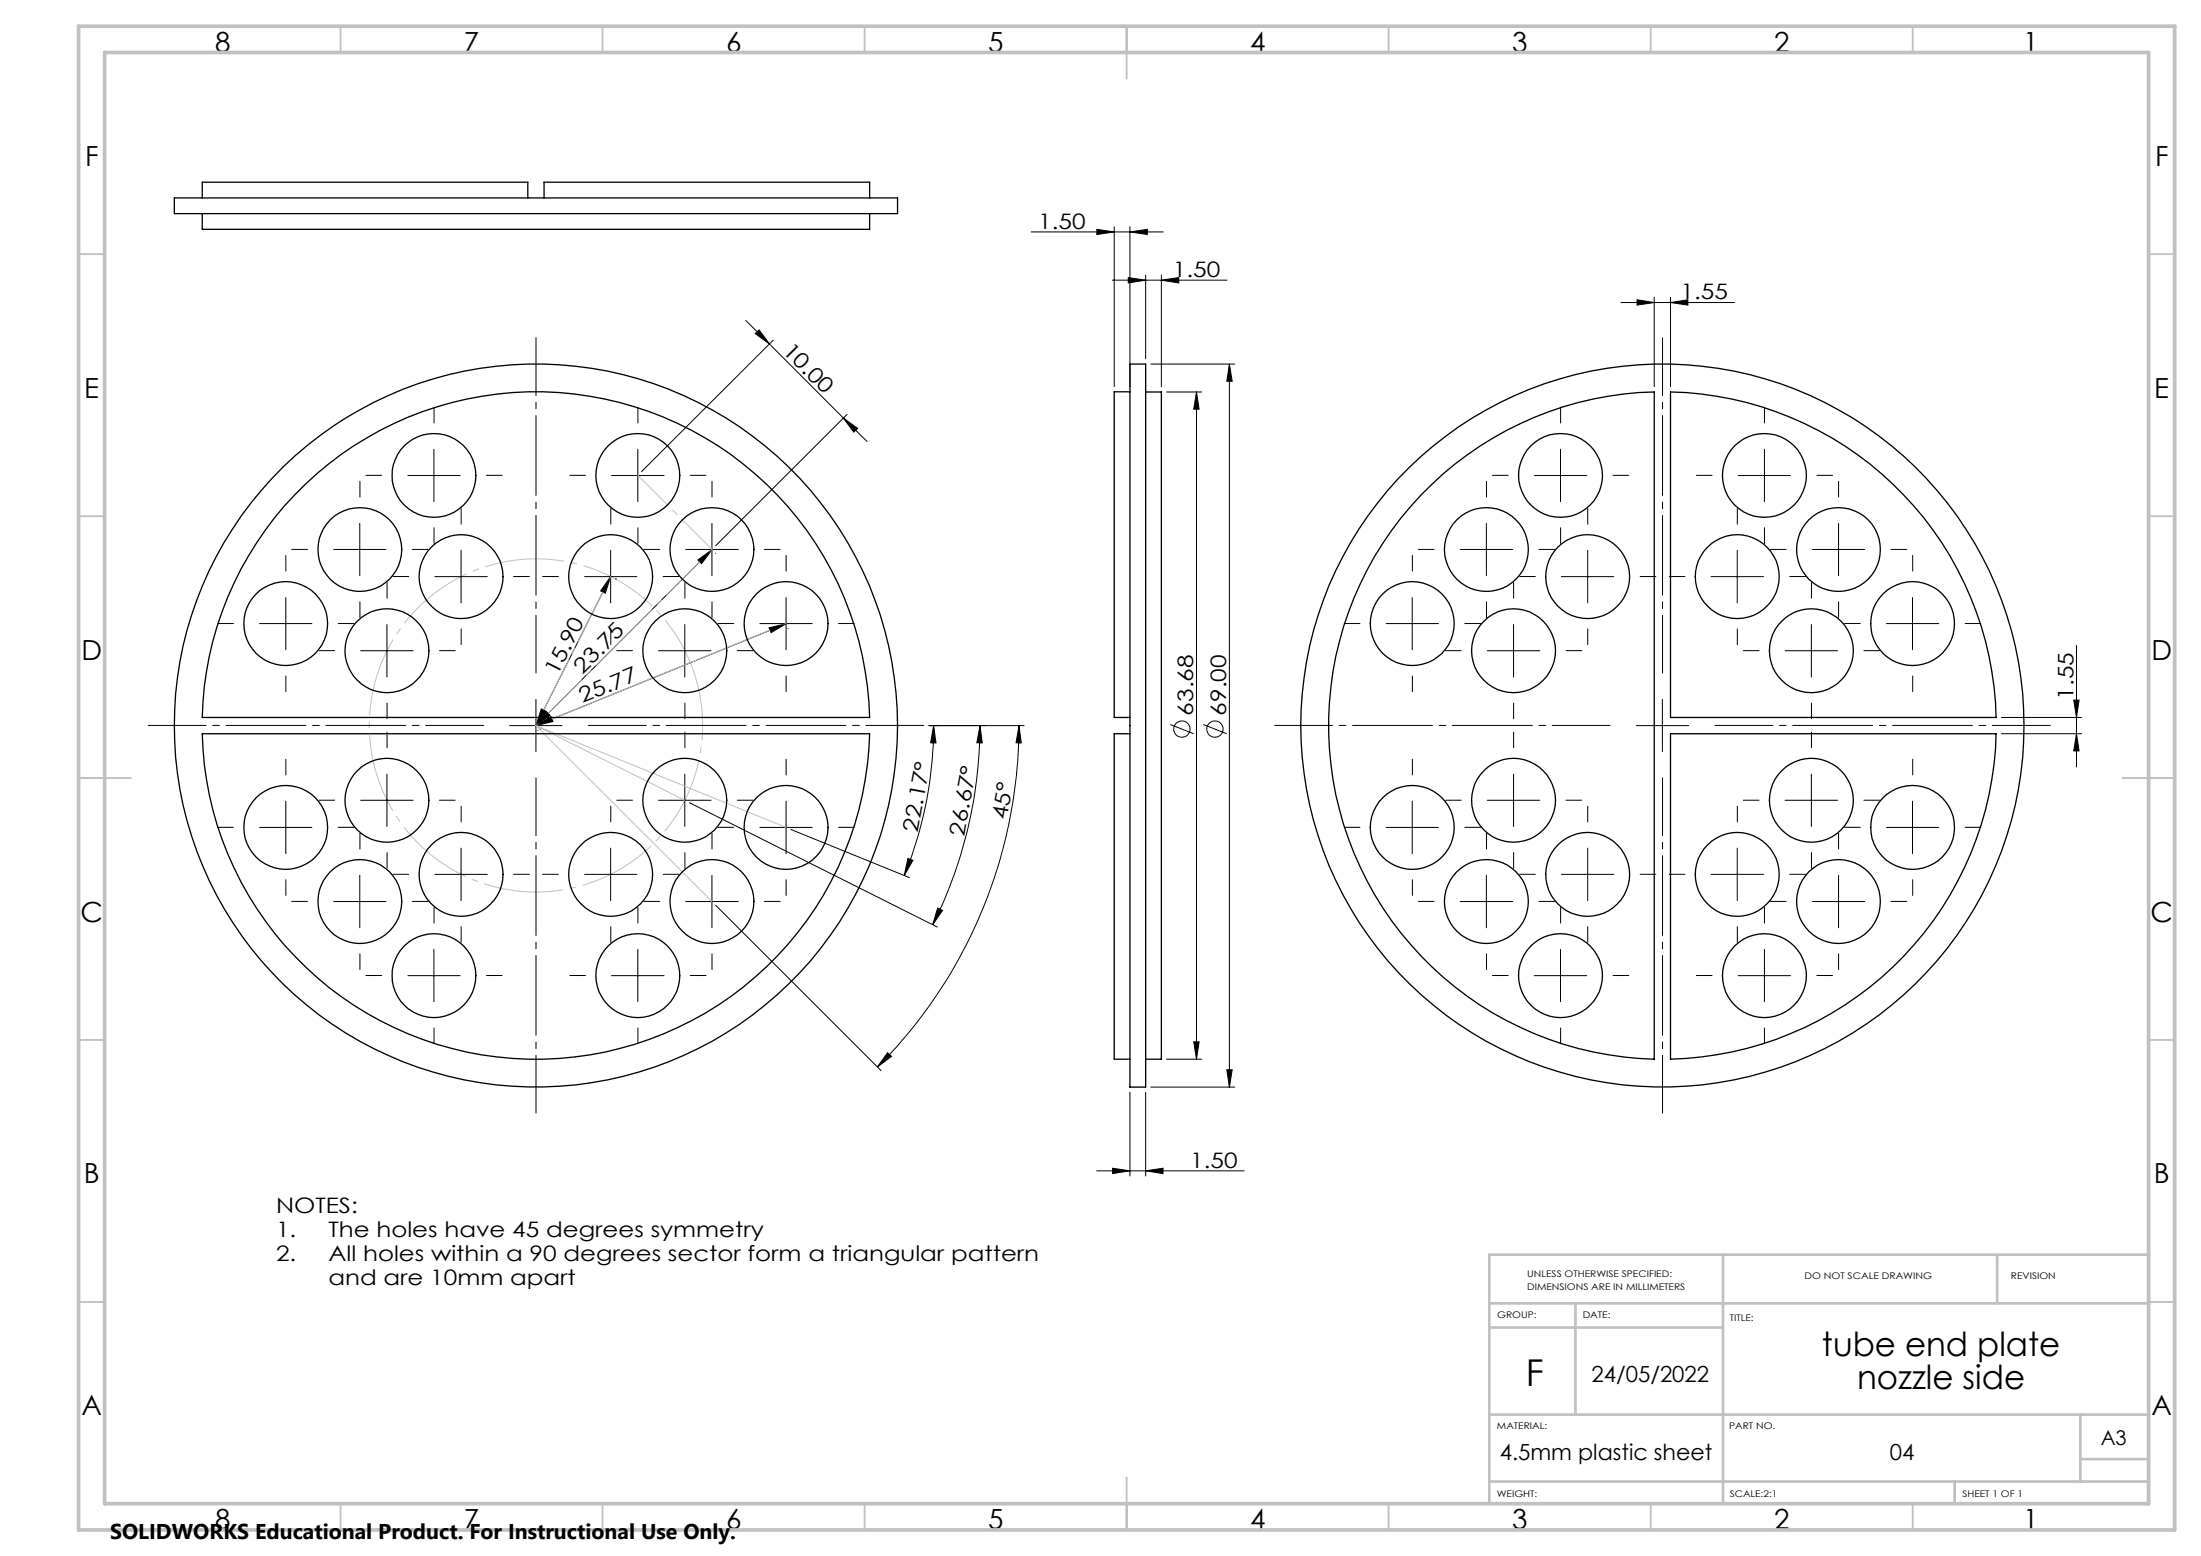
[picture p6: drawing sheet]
<svg xmlns="http://www.w3.org/2000/svg" width="420mm" height="297mm" viewBox="0 0 420 297" stroke-linecap="round" stroke-linejoin="round" font-family="sans-serif">
<g fill="none" stroke="#000" stroke-width=".19">
<path d="M196.8 44.3h25.2M209.3 43.8l3.3 .5-3.3 .5zM212.3 53.5h21.8M212.6 43.3v30.5M215.3 53l3.3 .5-3.3 .5zM215.6 44.3l3.3-.5v1zM215.6 43.3v30.5M218.6 52.5v16M221.6 53.5l3.3-.5v1zM221.6 52.5v21.3M309.3 57.7h21.7M312.4 57.2l3.3 .5-3.3 .5z"/>
<path d="M315.7 56.7v17.1M318.8 57.7l3.3-.5v1zM318.8 56.7v17.1M142.3 61.2l4.5 4.4M144.1 63.7l.8-.7 1.9 2.6zM146.8 65.6l14.1 14.2M147.5 64.9l-25.1 25.1M160.9 79.8l4.6 4.5M160.9 79.8l2.8 2-.8 .7zM161.6 79.1l-25 25.1M219.6 69.5h16M222.6 74.8h6.7"/>
<path d="M228.3 74.8v127.4M228.3 74.8l.5 3.3h-1zM234.6 69.5l.5 3.3h-1zM234.6 69.5v138M68.7 99.9v10M77.8 90.8h10M82.8 85.8v9.9M116.7 90.8h10M121.7 85.8v9.9M135.9 99.9v10M283.6 99.9v10M292.8 90.8h10"/>
<path d="M297.8 85.8v9.9M331.7 90.8h10M336.7 85.8v9.9M350.8 99.9v10M49.5 119h10M54.5 114v10M63.7 104.9h10M73.8 119.2v10M83 110.1h10M88 105.1v10M111.5 110.1h10M116.5 110.1l-1 3.1-.9-.4z"/>
<path d="M116.5 105.1v10M116.5 110.1l-14.2 28.4M117.4 110.5h.1M130.7 119.2v10M130.8 104.9h10.1M133.2 106.9l2.7-2-2 2.7zM135.9 104.9l-33.6 33.6M136.6 105.6h.1M145 119h10M146.8 119.8l3.2-.7-2.9 1.7zM150 114v10M150 119.1l-47.7 19.4"/>
<path d="M150.4 120h.1M264.5 119h10M269.5 114v10M278.6 104.9h10M288.8 119.2v10M298 110.1h9.9M303 105.1v10M326.5 110.1h10M331.5 105.1v10M345.7 119.2v10M345.8 104.9h10M360 119h10"/>
<path d="M364.9 114v10M68.8 124.2h10M97.3 138.5h9.9M102.3 138.5l2.8-1.7 .4 .9zM102.3 133.5v10M102.6 139.4h.1M103 139.2h.1M103.2 138.9h.1M103.3 135.3l.9 .5-1.9 2.7zM104.2 135.8l.8 .7-2.7 2zM125.7 124.2h10M177.3 138.5h18.1"/>
<path d="M178.2 138.5l.4 3.3h-1zM178.2 138.5a74.6 74.6 0 0 1-5.7 28.6M187 138.5l.4 3.3h-1zM187 138.5a84.7 84.7 0 0 1-9 38M194.5 138.5l.4 3.3h-1zM194.5 138.5a92.1 92.1 0 0 1-27.1 65.2M223.3 138.3l4.5 1.7M229.6 138.3l4.5 1.7M283.8 124.2h10M312.2 138.5h10M317.2 133.5v10M340.6 124.2h10.1"/>
<path d="M381.9 136.9h15.3M395.7 133.6h1l-.5 3.3zM396.2 123.2v23.2M49.5 157.9h10M54.5 152.9v10M68.8 152.7h10M73.8 147.8v10M125.7 152.7h10M130.7 147.8v10M131.6 153.2l47.3 23.7M145 157.9h10M150 152.9v10"/>
<path d="M150.9 158.3l22.6 9.2M264.5 157.9h10M269.5 152.9v10M283.8 152.7h10M288.8 147.8v10M340.6 152.7h10.1M345.7 147.8v10M360 157.9h10M364.9 152.9v10M381.9 140h15.3M396.2 140l.5 3.3h-1zM63.7 172.1h10"/>
<path d="M68.7 167.1v10M83 166.9h10M88 161.9v10M111.5 166.9h10M116.5 161.9v10M130.8 172.1h10.1M135.9 167.1v10M136.6 172.8l31.5 31.6M173.2 163.9l1 .3-1.7 2.9zM178.9 173.3l.9 .5-1.8 2.7zM278.6 172.1h10M283.6 167.1v10"/>
<path d="M298 166.9h9.9M303 161.9v10M326.5 166.9h10M331.5 161.9v10M345.8 172.1h10M350.8 167.1v10M77.8 186.2h10M82.8 181.2v10M116.7 186.2h10M121.7 181.2v10M227.8 198.9h1l-.5 3.3zM292.8 186.2h10"/>
<path d="M297.8 181.2v10M331.7 186.2h10M336.7 181.2v10M169.4 200.9l.7 .7-2.7 2.1zM215.6 208.5v16M218.6 208.5v16M219.6 207.5h16M222.6 202.2h6.7M234.1 204.2h1l-.5 3.3zM209.3 223.5h28.1M212.3 223l3.3 .5-3.3 .5zM218.6 223.5l3.3-.5v1z"/>
<circle cx="225.5" cy="139.2" r="1.55"/>
<circle cx="231.8" cy="139.2" r="1.55"/>
</g>
<path d="M132.7 129.2a31.8 31.8 0 0 0-53.3-12.8 31.8 31.8 0 0 0 14.6 52.8 31.8 31.8 0 0 0 39.1-38.4l-.4-1.6" fill="none" stroke="#c0c0c0" stroke-width=".19" stroke-dasharray="15.2 1.3 1.3 1.3" stroke-dashoffset="3" stroke-linecap="butt"/>
<path d="M92.3 138.5h-64M102.3 128.5v-64M112.3 138.5h64M307.2 138.5h-64M317.2 128.5v-64M327.2 138.5h64M102.3 148.5v64M317.2 148.5v64" fill="none" stroke="#000" stroke-width=".19" stroke-dasharray="15.2 1.3 1.3 1.3" stroke-dashoffset="4.2"/>
<g fill="none" stroke="#000" stroke-width=".19" stroke-dasharray="15.2 1.3 1.3 1.3">
<path d="M68.7 94.9v-3M72.8 90.7h-3M82.8 80.7v-3M92.8 90.7h3M111.7 90.7h-3M121.7 80.7v-3M131.7 90.7h3M135.9 94.9v-3M283.7 94.9v-3M287.8 90.7h-3M297.8 80.7v-3M307.8 90.7h3"/>
<path d="M326.7 90.7h-3M336.7 80.7v-3M346.7 90.7h3M350.8 94.9v-3M44.5 119h-3M54.5 109v-3M58.7 104.9h-3M64.5 119h3M68.7 114.9v3M73.9 114.2v-3M78 110h-3M78.7 104.9h3"/>
<path d="M82.8 100.7v3M88 100v-3M98 110h3M106.5 110h-3M116.5 100v-3M121.7 100.7v3M125.9 104.9h-3M126.5 110h3M130.7 114.2v-3M135.9 114.9v3M140 119h-3M145.9 104.9h3"/>
<path d="M150 109v-3M160 119h3M259.5 119h-3M269.5 109v-3M273.7 104.9h-3M279.5 119h3M283.7 114.9v3M288.8 114.2v-3M293 110h-3M293.7 104.9h3M297.8 100.7v3M303 100v-3"/>
<path d="M313 110h3M321.5 110h-3M331.5 100v-3M336.7 100.7v3M340.8 104.9h-3M341.5 110h3M345.7 114.2v-3M350.8 114.9v3M355 119h-3M360.8 104.9h3M365 109v-3M375 119h3"/>
<path d="M54.5 129v3M63.9 124.2h-3M73.9 134.2v3M83.9 124.2h3M88 120v3M116.5 120v3M120.7 124.2h-3M130.7 134.2v3M140.7 124.2h3M150 129v3M269.5 129v3M278.8 124.2h-3"/>
<path d="M288.8 134.2v3M298.8 124.2h3M303 120v3M331.5 120v3M335.7 124.2h-3M345.7 134.2v3M355.7 124.2h3M365 129v3M44.5 157.9h-3M54.5 147.9v-3M63.9 152.7h-3M64.5 157.9h3"/>
<path d="M73.9 142.7v-3M83.9 152.7h3M88 156.9v-3M116.5 156.9v-3M120.7 152.7h-3M130.7 142.7v-3M140 157.9h-3M140.7 152.7h3M150 147.9v-3M160 157.9h3M259.5 157.9h-3M269.5 147.9v-3"/>
<path d="M278.8 152.7h-3M279.5 157.9h3M288.8 142.7v-3M298.8 152.7h3M303 156.9v-3M331.5 156.9v-3M335.7 152.7h-3M345.7 142.7v-3M355 157.9h-3M355.7 152.7h3M365 147.9v-3M375 157.9h3"/>
<path d="M54.5 167.9v3M58.7 172.1h-3M68.7 162.1v-3M73.9 162.7v3M78 166.9h-3M78.7 172.1h3M82.8 176.2v-3M88 176.9v3M98 166.9h3M106.5 166.9h-3M116.5 176.9v3M121.7 176.2v-3"/>
<path d="M125.9 172.1h-3M126.5 166.9h3M130.7 162.7v3M135.9 162.1v-3M145.9 172.1h3M150 167.9v3M269.5 167.9v3M273.7 172.1h-3M283.7 162.1v-3M288.8 162.7v3M293 166.9h-3M293.7 172.1h3"/>
<path d="M297.8 176.2v-3M303 176.9v3M313 166.9h3M321.5 166.9h-3M331.5 176.9v3M336.7 176.2v-3M340.8 172.1h-3M341.5 166.9h3M345.7 162.7v3M350.8 162.1v-3M360.8 172.1h3M365 167.9v3"/>
<path d="M68.7 182.1v3M72.8 186.2h-3M82.8 196.2v3M92.8 186.2h3M111.7 186.2h-3M121.7 196.2v3M131.7 186.2h3M135.9 182.1v3M283.7 182.1v3M287.8 186.2h-3M297.8 196.2v3M307.8 186.2h3"/>
<path d="M326.7 186.2h-3M336.7 196.2v3M346.7 186.2h3M350.8 182.1v3"/>
</g>
<path d="M121.7 90.7l14.2 14.2" fill="none" stroke="#c0c0c0" stroke-width=".19" stroke-dasharray="15.2 1.3 1.3 1.3" stroke-dashoffset="7.1"/>
<path d="M102.3 138.5l14.2-28.5" fill="none" stroke="#c0c0c0" stroke-width=".19" stroke-dasharray="15.2 1.3 1.3 1.3" stroke-dashoffset="1.2"/>
<path d="M102.3 138.5l33.6-33.6" fill="none" stroke="#c0c0c0" stroke-width=".19" stroke-dasharray="15.2 1.3 1.3 1.3" stroke-dashoffset="2.9"/>
<path d="M150 119l-47.7 19.5M102.3 138.5l28.4 14.2M102.3 138.5l47.7 19.4M102.3 138.5l33.6 33.6" fill="none" stroke="#c0c0c0" stroke-width=".19"/>
<g fill="none" stroke="#c0c0c0" stroke-width=".35">
<path d="M65 5v5M115 5v5M165 5v5M215 5v10M265 5v5M315 5v5M365 5v5M15 48.5h5M410 48.5h5M15 98.5h5M410 98.5h5M15 148.5h10"/>
<path d="M405 148.5h10M15 198.5h5M410 198.5h5M15 248.5h5M410 248.5h5M65 287v5M115 287v5M165 287v5M215 282v10M265 287v5M315 287v5M365 287v5"/>
</g>
<path d="M328.8 239.5v47.5M381.1 239.5v9.3M410 239.5h-125.8v47.5M284.2 248.8h125.8M284.2 253.4h44.6M300.6 248.8v21.2M284.6 270h125.4M397 270v12.8M397 278.5h13M284.2 282.8h125.8M373 282.8v4.2" fill="none" stroke="#c0c0c0" stroke-width=".5"/>
<path d="M15 5h400v287h-400zM20 10h390v277h-390z" fill="none" stroke="#c0c0c0" stroke-width=".7"/>
<g fill="#000">
<path d="M215.6 44.3l3.3-.5v1zM209.3 43.8l3.3 .5-3.3 .5zM221.6 53.5l3.3-.5v1zM215.3 53l3.3 .5-3.3 .5z"/>
<path d="M318.8 57.7l3.3-.5v1zM312.4 57.2l3.3 .5-3.3 .5z"/>
<path d="M144.1 63.7l.8-.7 1.9 2.6zM160.9 79.8l2.8 2-.8 .7z"/>
<path d="M228.3 74.8l.5 3.3h-1zM227.8 198.9h1l-.5 3.3zM395.7 133.6h1l-.5 3.3zM396.2 140l.5 3.3h-1z"/>
<path d="M102.3 138.5l2.8-1.7 .4 .9zM146.8 119.8l3.2-.7-2.9 1.7z"/>
<path d="M104.2 135.8l.8 .7-2.7 2zM133.2 106.9l2.7-2-2 2.7z"/>
<path d="M103.3 135.3l.9 .5-1.9 2.7zM116.5 110.1l-1 3.1-.9-.4z"/>
<path d="M173.2 163.9l1 .3-1.7 2.9zM178.2 138.5l.4 3.3h-1z"/>
<path d="M178.9 173.3l.9 .5-1.8 2.7zM187 138.5l.4 3.3h-1z"/>
<path d="M169.4 200.9l.7 .7-2.7 2.1zM194.5 138.5l.4 3.3h-1z"/>
<path d="M234.1 204.2h1l-.5 3.3zM234.6 69.5l.5 3.3h-1z"/>
<path d="M212.3 223l3.3 .5-3.3 .5zM218.6 223.5l3.3-.5v1z"/>
</g>
<g fill="none" stroke="#000" stroke-width=".25">
<path d="M33.3 37.8h138v3h-138zM38.6 37.8v-3h62.1v3M103.8 37.8v-3h62.1v3M38.6 40.8v3h127.3v-3M215.6 69.5h3v138h-3zM215.6 74.8h-3v62.1h3M218.6 74.8h3v127.4h-3M318.8 74.8a63.7 63.7 0 0 1 62.1 62.1h-62.1zM56.2 94.5a63.7 63.7 0 0 1 69.1-15.4 63.7 63.7 0 0 1 40.6 57.8h-127.3a63.4 63.4 0 0 1 17.6-42.4zM271.1 94.5a63.8 63.8 0 0 1 44.6-19.7v127.4a63.7 63.7 0 0 1-57.3-39.4 63.7 63.7 0 0 1 12.7-68.3zM38.6 140h127.3a63.7 63.7 0 0 1-63.6 62.2 63.7 63.7 0 0 1-63.7-62.2zM215.6 140h-3v62.2h3"/>
<path d="M318.8 140h62.1a63.7 63.7 0 0 1-62.1 62.2z"/>
<circle cx="82.8" cy="90.7" r="8"/>
<circle cx="121.7" cy="90.7" r="8"/>
<circle cx="297.8" cy="90.7" r="8"/>
<circle cx="336.7" cy="90.7" r="8"/>
<circle cx="54.5" cy="119" r="8"/>
<circle cx="68.7" cy="104.9" r="8"/>
<circle cx="88" cy="110.1" r="8"/>
<circle cx="116.5" cy="110.1" r="8"/>
<circle cx="135.9" cy="104.9" r="8"/>
<circle cx="150" cy="119" r="8"/>
<circle cx="269.5" cy="119" r="8"/>
<circle cx="283.6" cy="104.9" r="8"/>
<circle cx="303" cy="110.1" r="8"/>
<circle cx="331.5" cy="110.1" r="8"/>
<circle cx="350.8" cy="104.9" r="8"/>
<circle cx="365" cy="119" r="8"/>
<circle cx="73.9" cy="124.2" r="8"/>
<circle cx="102.3" cy="138.5" r="69"/>
<circle cx="130.7" cy="124.2" r="8"/>
<circle cx="288.8" cy="124.2" r="8"/>
<circle cx="317.2" cy="138.5" r="69"/>
<circle cx="345.6" cy="124.2" r="8"/>
<circle cx="54.5" cy="157.9" r="8"/>
<circle cx="73.8" cy="152.8" r="8"/>
<circle cx="130.7" cy="152.8" r="8"/>
<circle cx="150" cy="157.9" r="8"/>
<circle cx="269.5" cy="157.9" r="8"/>
<circle cx="288.8" cy="152.8" r="8"/>
<circle cx="345.6" cy="152.8" r="8"/>
<circle cx="365" cy="157.9" r="8"/>
<circle cx="68.7" cy="172.1" r="8"/>
<circle cx="88" cy="166.9" r="8"/>
<circle cx="116.5" cy="166.9" r="8"/>
<circle cx="135.9" cy="172.1" r="8"/>
<circle cx="283.6" cy="172.1" r="8"/>
<circle cx="303" cy="166.9" r="8"/>
<circle cx="331.5" cy="166.9" r="8"/>
<circle cx="350.8" cy="172.1" r="8"/>
<circle cx="82.8" cy="186.2" r="8"/>
<circle cx="121.7" cy="186.2" r="8"/>
<circle cx="297.8" cy="186.2" r="8"/>
<circle cx="336.7" cy="186.2" r="8"/>
</g>
<text font-size="7.1" x="291.2" y="264.6">F</text>
<g font-size="6.3">
<text x="347.7" y="258.7">tube end plate</text>
<text x="354.4" y="265.1">nozzle side</text>
</g>
<g font-size="5.3">
<text x="41" y="9.9">8</text>
<text x="88.5" y="9.9">7</text>
<text x="138.5" y="9.9">6</text>
<text x="188.5" y="9.9">5</text>
<text x="238.5" y="9.9">4</text>
<text x="288.5" y="9.9">3</text>
<text x="338.5" y="9.9">2</text>
<text x="386" y="9.9">1</text>
<text x="16.2" y="31.7">F</text>
<text x="411.2" y="31.7">F</text>
<text x="16.1" y="75.9">E</text>
<text x="411.1" y="75.9">E</text>
<text x="15.5" y="125.9">D</text>
<text x="410.5" y="125.9">D</text>
<text x="15.4" y="175.9">C</text>
<text x="410.4" y="175.9">C</text>
<text x="16" y="225.9">B</text>
<text x="411" y="225.9">B</text>
<text x="15.5" y="270.2">A</text>
<text x="410.5" y="270.2">A</text>
<text x="41" y="291.9">8</text>
<text x="88.5" y="291.9">7</text>
<text x="138.5" y="291.9">6</text>
<text x="188.5" y="291.9">5</text>
<text x="238.5" y="291.9">4</text>
<text x="288.5" y="291.9">3</text>
<text x="338.5" y="291.9">2</text>
<text x="386" y="291.9">1</text>
</g>
<g font-size="4.2">
<text x="303.7" y="263.7">24/05/2022</text>
<text x="286.2" y="278.6">4.5mm plastic sheet</text>
<text x="360.6" y="278.6">04</text>
</g>
<g font-size="4.1">
<text x="198.1" y="43.7">1.50</text>
<text x="223.8" y="52.9">1.50</text>
<text x="320.7" y="57.1">1.55</text>
<text x="149.2" y="67.2" transform="rotate(45 149.2 67.2)">10.00</text>
<text x="106.4" y="129.1" transform="rotate(-63 106.4 129.1)">15.90</text>
<text x="111.1" y="128.8" transform="rotate(-45 111.1 128.8)">23.75</text>
<text x="111.2" y="134.2" transform="rotate(-22 111.2 134.2)">25.77</text>
<text x="227.7" y="136.6" transform="rotate(-90 227.7 136.6)">63.68</text>
<text x="234" y="136.6" transform="rotate(-90 234 136.6)">69.00</text>
<text x="395.7" y="133.5" transform="rotate(-90 395.7 133.5)">1.55</text>
<text x="175.1" y="158.9" transform="rotate(-79 175.1 158.9)">22.17°</text>
<text x="184" y="159.7" transform="rotate(-80 184 159.7)">26.67°</text>
<text x="192.1" y="156.6" transform="rotate(-81 192.1 156.6)">45°</text>
<text x="227.1" y="222.9">1.50</text>
<text x="52.7" y="231.6">NOTES:</text>
<text x="52.7" y="236.1">1.</text>
<text x="62.7" y="236.1">The holes have 45 degrees symmetry</text>
<text x="52.7" y="240.7">2.</text>
<text x="62.7" y="240.7">All holes within a 90 degrees sector form a triangular pattern</text>
<text x="62.7" y="245.2">and are 10mm apart</text>
<text x="21" y="293.7">SOLIDWORKS Educational Product. For Instructional Use Only.</text>
</g>
<text font-size="3.9" x="400.9" y="275.8">A3</text>
<g font-size="1.7">
<text x="291.4" y="243.7">UNLESS OTHERWISE SPECIFIED:</text>
<text x="344.3" y="244.1">DO NOT SCALE DRAWING</text>
<text x="383.7" y="244.1">REVISION</text>
<text x="285.7" y="251.5">GROUP:</text>
<text x="291.4" y="246.2">DIMENSIONS ARE IN MILLIMETERS</text>
<text x="302" y="251.5">DATE:</text>
<text x="330.1" y="252.1">TITLE:</text>
<text x="285.6" y="272.7">MATERIAL:</text>
<text x="330" y="272.7">PART NO.</text>
<text x="285.6" y="285.7">WEIGHT:</text>
<text x="330.1" y="285.8">SCALE:2:1</text>
<text x="374.5" y="285.8">SHEET 1 OF 1</text>
</g>
</svg>
